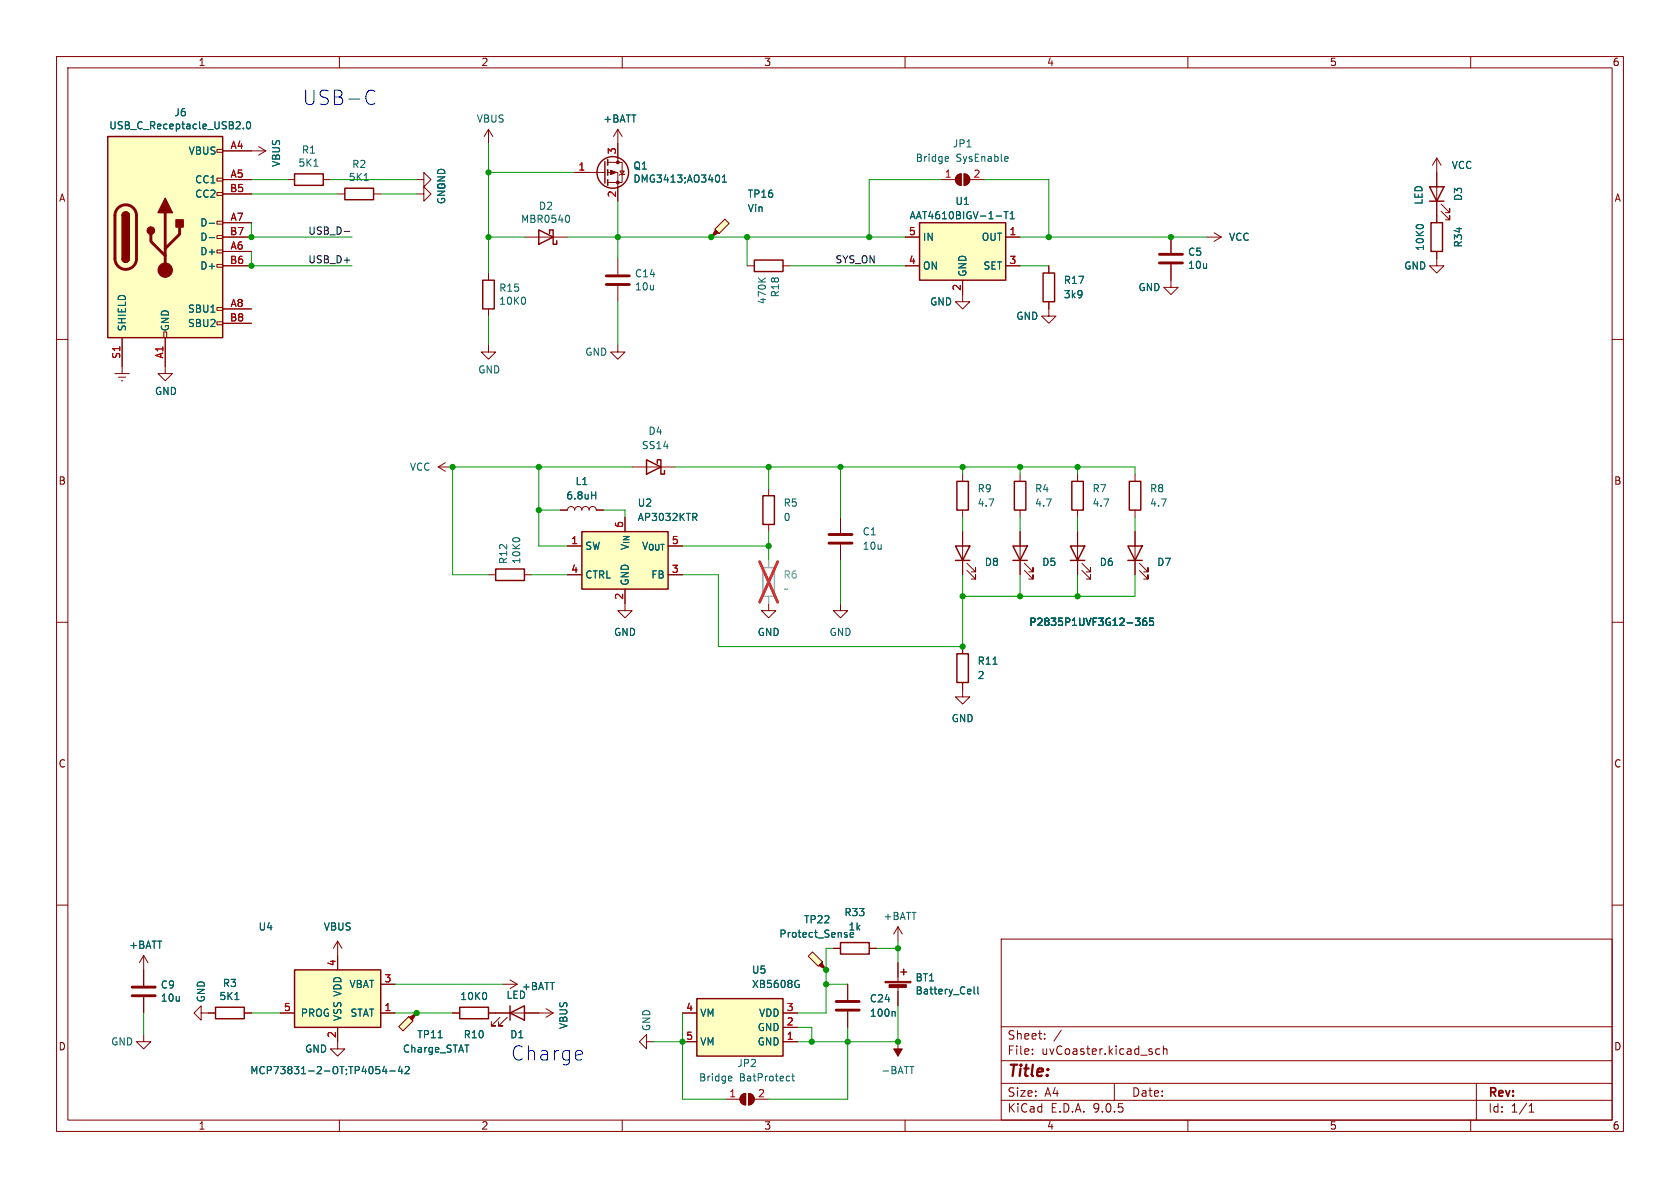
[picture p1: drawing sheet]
<svg xmlns="http://www.w3.org/2000/svg" width="297mm" height="210mm" viewBox="0 0 297 210" stroke-linecap="round" stroke-linejoin="round" font-family="sans-serif">
<g fill="none" stroke="#840000" stroke-width=".18">
<path d="M10 10h277v190h-277zM12 12h273v186h-273zM60 10v2M110 10v2M160 10v2M210 10v2M260 10v2M10 60h2M285 60h2M10 110h2M285 110h2M10 160h2"/>
<path d="M177 166h108v32h-108zM285 160h2M60 198v2M110 198v2M160 198v2M177 194.5h108M177 191.5h108M177 187.5h108M177 181.5h108M182.5 186.3v.1M182.5 185.5v.1M184.7 183.6v.1"/>
<path d="M184.7 182.8v.1M187.6 182.1l-1.3 2M197 191.5v3M205 185.5l-.4-.1-.3 .3v.4l.2 .2h.5M205.7 185.5l.2-.1 .3 .1 .1 .9M205.7 184.9v1.5M210 198v2M260 198v2M261 191.5v6.5M270.3 196.6h.9M270.3 195.5l.4-.4v1.5"/>
</g>
<path d="M142.9 169l.7-.7 1.8 1.8-.7 .7z" fill="#ffffc2"/>
<path d="M145.3 170.2l.7 1.3-1.2-.8z" fill="#840000" stroke="#840000" stroke-width=".18"/>
<g fill="none" stroke="#840000" stroke-width=".18">
<path d="M44.4 26.7h2.6M45.7 25.9l1.3 .8M47 26.7l-1.3 .7M50.8 31.8h1.3M57.1 31.8h1.3M86.4 48.3v1.2M86.4 54.6v1.3M20.3 66h2.6M21 66.7h1.2M21.5 67.3h.2M21.6 64.8v1.2M86.4 61v1.2h1.2l-1.2 1.3-1.3-1.3h1.3"/>
<path d="M148.6 91.4v2.8M148.6 96.3v2.8M86.4 101.6h1.2M92.7 101.6h1.3M135.9 106.7v1.3h1.3l-1.3 1.2-1.3-1.2h1.3M142.9 169l.7-.7 1.8 1.8-.7 .7zM146 171.5h.1"/>
</g>
<path d="M55.5 29.4h.7M92.8 52.6l.1 .4-.1 .7M90.7 95.2l.4-.1 .7 .1M150.3 165l.1 .6h.4" fill="none" stroke="#006464" stroke-width=".18"/>
<path d="M52.1 30.7h5v2.1h-5zM85.3 49.5h2.1v5.1h-2.1zM87.6 100.6h5.1v2h-5.1z" fill="none" stroke="#840000" stroke-width=".25"/>
<path d="M146.6 94.5h4M146.6 96h4" fill="none" stroke="#840000" stroke-width=".51"/>
<path d="M102.9 94h15.2v10.1h-15.2z" fill="#ffffc2"/>
<path d="M102.9 94h15.2v10.1h-15.2z" fill="none" stroke="#840000" stroke-width=".25"/>
<path d="M100.3 96.5h2.6M110.5 91.4v2.6M100.3 101.6h2.6M110.5 104.1v3.9h1.3l-1.3 1.2-1.3-1.2h1.3M118.1 101.6h2.5" fill="none" stroke="#840000" stroke-width=".18"/>
<path d="M122.8 91.4l.4 .6M123 90.7l.2 .3-.1 .3-.1 .1" fill="none" stroke="#006464" stroke-width=".18"/>
<path d="M19 24.1h20.4v35.6h-20.4z" fill="#ffffc2"/>
<g fill="none" stroke="#840000" stroke-width=".18">
<path d="M38.4 26.4h1v.5h-1zM38.4 31.5h1v.5h-1zM38.4 34h1v.5h-1zM38.4 39.1h1v.5h-1zM39.4 26.7h5M39.4 31.8h5M39.4 34.3h5M39.4 39.4h5M59.7 34.3h1.3M66 34.3h1.3M86.4 22.9l-.8 1.2M86.4 22.9l.7 1.2"/>
<path d="M86.4 22.9v2.5M166.4 31.8h2.5M169.2 31l.7-.3v2.1a1.02 1.02 0 0 1-.9-.7 1.02 1.02 0 0 1 .2-1.1zM170.4 30.7a1.02 1.02 0 0 1 1 1.1 1.02 1.02 0 0 1-1 1zM171.4 31.8h2.6M21.6 59.7v5.1M29 58.7h.5v1h-.5zM29.2 59.7v6.3h1.3l-1.3 1.3-1.3-1.3h1.3M38.4 41.7h1v.5h-1zM38.4 44.2h1v.5h-1zM38.4 46.7h1v.5h-1zM38.4 54.4h1v.5h-1z"/>
<path d="M38.4 56.9h1v.5h-1zM39.4 41.9h5M39.4 44.5h5M39.4 47h5M39.4 54.6h5M39.4 57.2h5M170.2 52.1v1.2h1.2l-1.2 1.3-1.3-1.3h1.3M170.2 83.8v1.3M170.2 90.2v1.2"/>
</g>
<path d="M19 24.1h20.4v35.6h-20.4zM21.6 38.1a.64 .64 0 0 1 .6-.6 .64 .64 0 0 1 .7 .6M61 33.3h5v2h-5zM21.6 45.7a.64 .64 0 0 0 .6 .7 .64 .64 0 0 0 .7-.7M169.2 85.1h2v5.1h-2z" fill="none" stroke="#840000" stroke-width=".25"/>
<path d="M20.9 36.8a1.91 1.91 0 0 1 2-.5 1.91 1.91 0 0 1 1.2 1.8v7.6a1.91 1.91 0 0 1-1.9 1.9 1.91 1.91 0 0 1-1.9-1.9v-7.7l.2-.7zM29.2 37.6v10.2M26.7 41.4v1.3l2.5 2.5M31.7 40.1v1.3l-2.5 2.5" fill="none" stroke="#840000" stroke-width=".51"/>
<g fill="#840000" stroke="#840000" stroke-width=".25">
<path d="M21.6 38.1h1.3v7.6h-1.3z"/>
<path d="M21.8 37.7a.64 .64 0 0 1 .7-.2 .64 .64 0 0 1 .4 .6h-1.3z"/>
<path d="M21.6 45.7h1.3a.64 .64 0 0 1-.7 .7 .64 .64 0 0 1-.6-.7z"/>
<path d="M29.2 35.1l1.3 2.5h-2.6z"/>
<path d="M31.1 38.9h1.3v1.2h-1.3z"/>
<circle cx="26.7" cy="40.8" r=".63"/>
</g>
<g fill="#840000" stroke="#840000" stroke-width=".18">
<path d="M169.2 31l.7-.3v2.1a1.02 1.02 0 0 1-.9-.7 1.02 1.02 0 0 1 .2-1.1z"/>
<path d="M170.4 30.7a1.02 1.02 0 0 1 1 1.1 1.02 1.02 0 0 1-1 1z"/>
<circle cx="29.2" cy="47.8" r="1.27"/>
</g>
<path d="M37 39.5h1M43 22.7v.1M43.8 21.6l.1-.1a.68 .68 0 0 1 .4 .6 .68 .68 0 0 1-.4 .7 .84 .84 0 0 1-.1-1.2zM64.4 31.9h.7M167.3 27.7h.3l.1 .3-.6 .1M167.6 28.5h-.3M177.8 27.7h.4v.3l-.6 .1M178.2 28.5h-.4M37 42h1" fill="none" stroke="#006464" stroke-width=".18"/>
<path d="M162.6 39.4h15.2v10.1h-15.2z" fill="#ffffc2"/>
<g fill="none" stroke="#840000" stroke-width=".25">
<path d="M162.6 39.4h15.2v10.1h-15.2zM253 39.4h2v5.1h-2zM184.4 48.3h2v5h-2zM134.9 87.6h2v5.1h-2zM168.9 96.5h2.5l-1.2 2.6zM168.9 99.1h2.5M179.1 96.5h2.5l-1.3 2.6zM179.1 99.1h2.5M179.3 85.1h2.1v5.1h-2.1zM189.2 96.5h2.6l-1.3 2.6zM189.2 99.1h2.6M189.5 85.1h2v5.1h-2z"/>
<path d="M199.4 96.5h2.5l-1.2 2.6zM199.4 99.1h2.5M199.6 85.1h2.1v5.1h-2.1zM148.6 166.6h5.1v2.1h-5.1zM159.3 171.8h1M159.8 171.3v1"/>
</g>
<g fill="none" stroke="#840000" stroke-width=".18">
<path d="M73.7 34.3h1.2v-1.3l1.3 1.3-1.3 1.3v-1.3M73.7 31.8h1.2v-1.3l1.3 1.3-1.3 1.2v-1.2M254 38.1v1.3M160 41.9h2.6M160 47h2.6M170.2 49.5v2.6M177.8 41.9h2.5M177.8 47h2.5M185.4 53.3v2.6h1.3l-1.3 1.3-1.3-1.3h1.3M185.4 47v1.3M207 41.9v2.8M207 46.7v2.8"/>
<path d="M254 44.5v2.5h1.3l-1.3 1.3-1.3-1.3h1.3M77.5 82.6l1.2 .7M77.5 82.6h2.5M78.7 81.8l-1.2 .8M135.9 86.4v1.2M135.9 92.7v1.3M170.2 94v7.6M170.9 99.6l1.6 1.5v-.8v.8h-.8M180.3 83.8v1.3M180.3 90.2v1.2M180.3 94v7.6M181.1 99.6l1.5 1.5v-.8v.8h-.7"/>
<path d="M190.5 83.8v1.3M190.5 90.2v1.2M190.5 94v7.6M191.3 99.6l1.5 1.5v-.8v.8h-.8M200.7 83.8v1.3M200.7 90.2v1.2M200.7 94v7.6M201.4 99.6l1.5 1.5v-.8v.8h-.7M148.6 106.7v1.3h1.3l-1.3 1.2-1.3-1.2h1.3M170.9 100.8l1.6 1.6v-.8v.8h-.8M181.1 100.8l1.5 1.6v-.8v.8h-.7M191.3 100.8l1.5 1.6v-.8v.8h-.8"/>
<path d="M201.4 100.8l1.5 1.6v-.8v.8h-.7M147.3 167.6h1.3M149.9 174v2.8M149.9 178.8v2.8M153.7 167.6h1.2M158.7 163.8l-.7 1.3M158.7 163.8l.8 1.3M158.7 163.8v2.6M158.7 170.2v3.3M158.7 174.5v3.3M128.3 194.3h2.5M131.1 193.6l.7-.3v2a1.02 1.02 0 0 1-.9-.6 1.02 1.02 0 0 1 .2-1.1z"/>
<path d="M132.3 193.3a1.02 1.02 0 0 1 1 1 1.02 1.02 0 0 1-1 1zM133.3 194.3h2.6M158.7 184.2v2.5"/>
</g>
<g fill="none" stroke="#006464" stroke-width=".18">
<path d="M77.4 31.3h1.2l-1.2 .7M77.5 30.1a.66 .66 0 0 1 .8-.1 .66 .66 0 0 1 .3 .7h-1.2zM176.1 38.2h1M177.5 37.4h.7M177.9 37.4v1.3M178.6 38.7h.7M178.6 37.8l.3-.4v1.3M250.5 39.8l.3-.1 .7 .1M200.7 109.3h.8l-.4 .5 .3 .1 .1 .4-.2 .3h-.4M202.6 109.3l-.4 .1a.86 .86 0 0 0 0 1.2l.5-.2v-.4l-.2-.2h-.4l-.1 .2M203.9 109.3h-.6l-.1 .6 .2-.1h.4l.1 .2v.4l-.2 .2-.5-.2M158.1 178.8l.2 .2v.6"/>
<path d="M172.2 174.4v1.1l.2 .2M172.9 174.4v1.1l.1 .2M129 190.2l.3 .1 .1 .2-.6 .2M129.3 191l-.3 .1M139.5 190.2l.1 .1M139.6 191l-.1 .1M140 190.2h.5M140.2 189.8v1.1l.3 .2M160.8 188.5h.8"/>
</g>
<g fill="#840000" stroke="#840000" stroke-width=".18">
<path d="M131.1 193.6l.7-.3v2a1.02 1.02 0 0 1-.9-.6 1.02 1.02 0 0 1 .2-1.1z"/>
<path d="M132.3 193.3a1.02 1.02 0 0 1 1 1 1.02 1.02 0 0 1-1 1z"/>
<path d="M158 185.4h1.5l-.8 1.3z"/>
<path d="M156.5 173.5h4.5v.2h-4.5z"/>
<path d="M157.2 174.1h3v.5h-3z"/>
</g>
<path d="M134.9 100.3h2v5.1h-2z" fill="none" stroke="#a1a1a1" stroke-width=".25"/>
<path d="M135.9 99.1v1.2M135.9 105.4v1.3" fill="none" stroke="#a1a1a1" stroke-width=".18"/>
<path d="M134.3 99.3l3.2 7.2M137.5 99.3l-3.2 7.2" fill="none" stroke="#e12e31" stroke-width=".46"/>
<path d="M205 45h4M205 46.5h4M147.8 178.6h4.1M147.8 177h4.1" fill="none" stroke="#840000" stroke-width=".51"/>
<path d="M123.2 176.5h15.2v10.2h-15.2z" fill="#ffffc2"/>
<g fill="none" stroke="#840000" stroke-width=".25">
<path d="M106.9 28.6v3.8M107.4 28.2v1M107.4 30v1M107.4 31.8v1M252.7 33h2.6l-1.3 2.6zM252.7 35.6h2.6M169.2 115.6h2v5.1h-2zM123.2 176.5h15.2v10.2h-15.2z"/>
<circle cx="108.3" cy="30.5" r="2.79"/>
</g>
<g fill="none" stroke="#840000" stroke-width=".18">
<path d="M101.6 30.5h5.3M107.4 28.7h2.6v3.6h-2.6M107.4 30.5h1.8v5.1M109.2 22.9v5.8M109.2 22.9l-.7 1.2M109.2 22.9l.8 1.2M109.6 30.2h.8l-.4 .7zM110.5 30.7l-.1 .2h-.8l-.1 .1M254 27.9v10.2M254 27.9l-.8 1.3M254 27.9l.8 1.3M254.8 37.3l1.5 1.6v-.8v.8h-.8"/>
<path d="M254.8 36.1l1.5 1.5v-.8v.8h-.8M213.4 41.9h2.5M214.6 41.1l1.3 .8M215.9 41.9l-1.3 .8M170.2 114.3v1.3M170.2 120.7v2.5h1.2l-1.2 1.3-1.3-1.3h1.3M120.6 179.1h2.6M138.4 179.1h2.6M120.6 184.2h2.6M138.4 184.2h2.6M138.4 181.6h2.6"/>
</g>
<path d="M127.2 31.2v.8M127.7 32.2h.7M127.7 31.3l.4-.4v1.3M175.6 117.4h.7M140.9 173.3l.3 .1M141 174h.3v.4l-.4 .2" fill="none" stroke="#006464" stroke-width=".18"/>
<g fill="#840000" stroke="#840000" stroke-width=".18">
<path d="M107.9 30.1l1.1 .4-1.1 .4z"/>
<circle cx="109.2" cy="28.7" r=".25"/>
<circle cx="109.2" cy="32.3" r=".25"/>
</g>
<path d="M72.3 179.7l.7 .8-1.8 1.7-.7-.7z" fill="#ffffc2"/>
<path d="M72.4 179.8l1.3-.7-.8 1.2z" fill="#840000" stroke="#840000" stroke-width=".18"/>
<path d="M132.1 47h1.2M138.4 47h1.3M72.3 179.7l.7 .8-1.8 1.7-.7-.7zM73.7 179.1h.1M80 179.1h1.3M86.4 179.1h1.2" fill="none" stroke="#840000" stroke-width=".18"/>
<path d="M134.1 49.1l.7 .7M135.3 49.1l-.7 .6M85.9 175.6l.1 .3-.1 .7M77.5 183.5h.7" fill="none" stroke="#006464" stroke-width=".18"/>
<path d="M133.3 46h5.1v2h-5.1zM81.3 178.1h5.1v2h-5.1z" fill="none" stroke="#840000" stroke-width=".25"/>
<path d="M126.4 40.5l1.7-1.8 .8 .8-1.8 1.8z" fill="#ffffc2"/>
<path d="M126.5 40.6l.5 .5-1.3 .8z" fill="#840000" stroke="#840000" stroke-width=".18"/>
<path d="M125.7 41.9h.1M126.4 40.5l1.7-1.8 .8 .8-1.8 1.8zM59.7 166.4l-.8 1.2M59.7 166.4l.8 1.2M59.7 166.4v2.5M59.7 184.2v1.2h1.3l-1.3 1.3-1.3-1.3h1.3" fill="none" stroke="#840000" stroke-width=".18"/>
<path d="M52.1 171.5h15.2v10.1h-15.2z" fill="#ffffc2"/>
<path d="M95.2 40.6l2.6 1.3-2.6 1.3zM97.2 41.3v-.7h.6v2.6h.6v-.7M114.3 81.3l2.5 1.3-2.5 1.2zM116.2 81.9v-.6h.6v2.5h.7v-.6M38.1 178.1h5.1v2h-5.1zM52.1 171.5h15.2v10.1h-15.2zM90.2 179.1l2.5-1.3v2.5zM90.2 177.8v2.5" fill="none" stroke="#840000" stroke-width=".25"/>
<g fill="none" stroke="#840000" stroke-width=".18">
<path d="M39.4 26.7h5M39.4 31.8h5M39.4 34.3h5M39.4 39.4h5M101.6 30.5h2.5M109.2 25.4v2.5M109.2 33v2.6M254 30.5v2.5M254 35.6v3.8M21.6 59.7v5.1M29.2 59.7v5.1M39.4 41.9h5"/>
<path d="M39.4 47h5M39.4 44.5h5M39.4 54.6h5M39.4 57.2h5M92.7 41.9h7.6M109.2 45.7v2.8M109.2 50.5v2.8M125.7 41.9h.1M160 41.9h2.6M160 47h2.6M170.2 49.5v2.6M177.8 41.9h2.5"/>
<path d="M177.8 47h2.5M185.4 47v1.3M185.4 53.3v1.3M207 46.7v4.1h1.3l-1.3 1.3-1.3-1.3h1.3M207 41.9v2.8M254 44.5v1.2M109.2 61v1.2h1.3l-1.3 1.3-1.3-1.3h1.3M99.1 90.2h1.2a.64 .64 0 0 1 .7-.7 .64 .64 0 0 1 .6 .7 .64 .64 0 0 1 .6-.7 .64 .64 0 0 1 .7 .7 .64 .64 0 0 1 .6-.7 .64 .64 0 0 1 .6 .7 .64 .64 0 0 1 .7-.7 .64 .64 0 0 1 .6 .7h1.3M100.3 96.5h2.6M110.5 91.4v2.6M111.8 82.6h7.6M170.2 94v2.5"/>
<path d="M170.2 99.1v2.5M180.3 94v2.5M180.3 99.1v2.5M190.5 94v2.5M190.5 99.1v2.5M200.7 94v2.5M200.7 99.1v2.5M100.3 101.6h2.6M110.5 104.1v2.6M118.1 101.6h2.5M170.2 114.3v1.3M170.2 120.7v1.2"/>
<path d="M25.4 168.9l-.8 1.3M25.4 168.9l.8 1.3M25.4 168.9v5.3M25.4 176.3v2.8M35.6 179.1v-1.3l-1.3 1.3 1.3 1.2v-1.2h2.5M43.2 179.1h1.2M49.5 179.1h2.6M59.7 168.9v2.6M67.3 179.1h2.5M67.3 174h2.5M73.7 179.1h.1M80 179.1h1.3"/>
<path d="M86.4 179.1h11.4M88.4 179.8l-1.5 1.6h.7h-.7v-.8M88.9 174h2.5M89.7 179.8l-1.6 1.6h.8h-.8v-.8M90.2 173.2l1.2 .8M91.4 174l-1.2 .8M96.5 178.3l1.3 .8M97.8 179.1l-1.3 .7M120.6 179.1h2.6M138.4 179.1h2.6M146 171.5h.1M147.3 167.6h1.3"/>
<path d="M149.9 174v2.8M149.9 178.8v2.8M153.7 167.6h1.2M158.7 170.2v2.5M158.7 175.3v2.5M25.4 182.9v1.3h1.3l-1.3 1.2-1.3-1.2h1.3M59.7 181.6v2.6M114.3 184.2v-1.3l-1.3 1.3 1.3 1.2v-1.2h1.3M120.6 184.2h2.6M138.4 184.2h2.6M138.4 181.6h2.6"/>
</g>
<g fill="none" stroke="#006464" stroke-width=".18">
<path d="M37 39.5h1M43 22.7v.1M43.8 21.6l.1-.1a.68 .68 0 0 1 .4 .6 .68 .68 0 0 1-.4 .7 .84 .84 0 0 1-.1-1.2zM77.4 31.3h1.2l-1.2 .7M77.5 30.1a.66 .66 0 0 1 .8-.1 .66 .66 0 0 1 .3 .7h-1.2zM100.4 38a.79 .79 0 0 1 0 1.3M127.2 31.2v.8M127.7 32.2h.7M127.7 31.3l.4-.4v1.3M176.1 38.2h1M177.5 37.4h.7M177.9 37.4v1.3"/>
<path d="M178.6 38.7h.7M178.6 37.8l.3-.4v1.3M250.5 39.8l.3-.1 .7 .1M37 42h1M104.6 87.5h.7M105.3 86.9v1.3M122.8 91.4l.4 .6M123 90.7l.2 .3-.1 .3-.1 .1M175.6 117.4h.7M200.7 109.3h.8l-.4 .5 .3 .1 .1 .4-.2 .3h-.4M202.6 109.3l-.4 .1a.86 .86 0 0 0 0 1.2l.5-.2v-.4l-.2-.2h-.4l-.1 .2M203.9 109.3h-.6l-.1 .6 .2-.1h.4l.1 .2v.4l-.2 .2-.5-.2"/>
<path d="M41.5 176.7h.7M85.9 175.6l.1 .3-.1 .7M140.9 173.3l.3 .1M141 174h.3v.4l-.4 .2M150.3 165l.1 .6h.4M158.1 178.8l.2 .2v.6M172.2 174.4v1.1l.2 .2M172.9 174.4v1.1l.1 .2M67.9 188.5l-.3 .9h.8M68.2 189v.8M68.9 189.3h1M70.7 188.5l-.3 .9h.8"/>
<path d="M71 189v.8M71.6 188.7l.5-.2 .3 .4-.8 .9h.8M77.5 183.5h.7"/>
</g>
<path d="M107.2 48.8h4.1M107.2 50.3h4.1M23.4 174.5h4M23.4 176h4" fill="none" stroke="#840000" stroke-width=".51"/>
<path d="M60.9 40.9h.9" fill="none" stroke="#0f0f0f" stroke-width=".18"/>
<g fill="none" stroke="#009600" stroke-width=".18">
<path d="M44.4 31.8h6.4M44.4 39.4v2.5h17.8M44.4 34.3h15.3M58.4 31.8h15.3M67.3 34.3h6.4M86.4 25.4v22.9M86.4 30.5h15.2M109.2 35.6v10.1M166.4 31.8h-12.7v10.1M174 31.8h11.4v10.1M44.4 44.5v2.5h17.8M86.4 41.9h6.3"/>
<path d="M86.4 55.9v5.1M100.3 41.9h59.7M109.2 53.3v7.7M132.1 41.9v5.1M139.7 47h20.3M180.3 47h5.1M180.3 41.9h33.1M95.2 90.2h3.9M95.2 82.6v13.9h5.1M106.7 90.2h3.8v1.2M111.8 82.6h-31.8v19h6.4M119.4 82.6h81.3v1.2"/>
<path d="M120.6 96.5h15.3M135.9 82.6v3.8M135.9 94v5.1M148.6 82.6v8.8M148.6 99.1v7.6M170.2 82.6v1.2M170.2 91.4v2.6M180.3 82.6v1.2M180.3 91.4v2.6M190.5 82.6v1.2M190.5 91.4v2.6M200.7 91.4v2.6"/>
<path d="M94 101.6h6.3M120.6 101.6h6.4v12.7h43.2v-12.7M180.3 101.6v3.8M190.5 101.6v3.8M200.7 101.6v3.8h-30.5M25.4 179.1v3.8M44.4 179.1h5.1M69.8 174h19.1M69.8 179.1h10.2M120.6 179.1v15.2h7.7M146 174h3.9M147.3 167.6h-1.3v11.5h-5"/>
<path d="M154.9 167.6h3.8M158.7 177.8v6.4h-17.7M158.7 166.4v3.8M115.6 184.2h5M141 181.6h2.5v2.6M149.9 181.6v12.7h-14"/>
</g>
<path d="M65.2 16.1a.89 .89 0 0 1 1.1 .1M66.3 18.2a.89 .89 0 0 1-1.1 .2M102.8 185.8l.2 .5-1.2 .2" fill="none" stroke="#0000c2" stroke-width=".18"/>
<path d="M135.9 99.1v1.2M135.9 105.4v1.3" fill="none" stroke="#a1a1a1" stroke-width=".18"/>
<path d="M134.3 99.3l3.2 7.2M137.5 99.3l-3.2 7.2" fill="none" stroke="#e12e31" stroke-width=".46"/>
<g fill="#009600" stroke="#009600" stroke-width=".18">
<circle cx="153.7" cy="41.9" r=".46"/>
<circle cx="135.9" cy="82.6" r=".46"/>
<circle cx="170.2" cy="82.6" r=".46"/>
<circle cx="148.6" cy="82.6" r=".46"/>
<circle cx="180.3" cy="105.4" r=".46"/>
<circle cx="170.2" cy="105.4" r=".46"/>
<circle cx="180.3" cy="82.6" r=".46"/>
<circle cx="146" cy="174" r=".46"/>
<circle cx="146" cy="171.5" r=".46"/>
<circle cx="149.9" cy="184.2" r=".46"/>
<circle cx="158.7" cy="184.2" r=".46"/>
<circle cx="158.7" cy="167.6" r=".46"/>
<circle cx="143.5" cy="184.2" r=".46"/>
<circle cx="109.2" cy="41.9" r=".46"/>
<circle cx="132.1" cy="41.9" r=".46"/>
<circle cx="125.7" cy="41.9" r=".46"/>
<circle cx="86.4" cy="30.5" r=".46"/>
<circle cx="86.4" cy="41.9" r=".46"/>
<circle cx="95.2" cy="82.6" r=".46"/>
<circle cx="95.2" cy="90.2" r=".46"/>
<circle cx="135.9" cy="96.5" r=".46"/>
<circle cx="190.5" cy="105.4" r=".46"/>
<circle cx="185.4" cy="41.9" r=".46"/>
<circle cx="207" cy="41.9" r=".46"/>
<circle cx="190.5" cy="82.6" r=".46"/>
<circle cx="170.2" cy="114.3" r=".46"/>
<circle cx="73.7" cy="179.1" r=".46"/>
<circle cx="120.6" cy="184.2" r=".46"/>
<circle cx="80" cy="82.6" r=".46"/>
<circle cx="44.4" cy="47" r=".46"/>
<circle cx="44.4" cy="41.9" r=".46"/>
</g>
<g font-size="3.5" fill="#0000c2">
<text x="53.3" y="18.8">USB-C</text>
<text x="90.2" y="187.7">Charge</text>
</g>
<text font-size="2.8" fill="#840000" x="178" y="190.9">Title:</text>
<g font-size="2.1" fill="#840000">
<text x="178" y="184">Sheet:</text>
<text x="178" y="186.7">File:</text>
<text x="184.1" y="186.7">uvCoaster.kicad_sch</text>
<text x="178" y="196.9">KiCad</text>
<text x="178" y="194.1">Size:</text>
<text x="184.7" y="194.1">A4</text>
<text x="185.7" y="196.9">E.D.A.</text>
<text x="193.3" y="196.9">9.0.5</text>
<text x="200" y="194.1">Date:</text>
<text x="263" y="194.3">Rev:</text>
<text x="263" y="196.9">Id:</text>
<text x="267.1" y="196.9">1/1</text>
</g>
<g font-size="1.8" fill="#840000">
<text x="35" y="11.9">1</text>
<text x="85" y="11.9">2</text>
<text x="135" y="11.9">3</text>
<text x="185" y="11.9">4</text>
<text x="235" y="11.9">5</text>
<text x="285" y="11.9">6</text>
<text x="10.3" y="35.9">A</text>
<text x="285.3" y="35.9">A</text>
<text x="10.3" y="85.9">B</text>
<text x="285.3" y="85.9">B</text>
<text x="10.3" y="135.9">C</text>
<text x="285.3" y="135.9">C</text>
<text x="10.3" y="185.9">D</text>
<text x="285.3" y="185.9">D</text>
<text x="35" y="199.9">1</text>
<text x="85" y="199.9">2</text>
<text x="135" y="199.9">3</text>
<text x="185" y="199.9">4</text>
<text x="235" y="199.9">5</text>
<text x="285" y="199.9">6</text>
</g>
<g font-size="1.8" fill="#006464">
<text x="19.2" y="23.1">USB_C_Receptacle_USB2.0</text>
<text x="30.7" y="20.8">J6</text>
<text x="84.2" y="21.9">VBUS</text>
<text x="106.6" y="21.9">+BATT</text>
<text x="33.3" y="27.5">VBUS</text>
<text x="49.7" y="29.6" transform="rotate(-90 49.7 29.6)">VBUS</text>
<text x="52.7" y="29.7">5K1</text>
<text x="53.3" y="27.4">R1</text>
<text x="62.2" y="29.9">R2</text>
<text x="161.8" y="28.8">Bridge</text>
<text x="168.4" y="26.3">JP1</text>
<text x="169" y="28.8">SysEnable</text>
<text x="34.4" y="32.6">CC1</text>
<text x="34.4" y="35.2">CC2</text>
<text x="61.6" y="32.2">5K1</text>
<text x="111.9" y="32.5">DMG3413;AO3401</text>
<text x="111.9" y="30.2">Q1</text>
<text x="132.1" y="35.2">TP16</text>
<text x="256.5" y="30.1">VCC</text>
<text x="258.7" y="35.6" transform="rotate(-90 258.7 35.6)">D3</text>
<text x="35.3" y="40.2">D-</text>
<text x="78.9" y="36.2" transform="rotate(-90 78.9 36.2)">GND</text>
<text x="92" y="39.6">MBR0540</text>
<text x="95.2" y="37.3">D2</text>
<text x="132.1" y="37.7">Vin</text>
<text x="160.7" y="39">AAT4610BIGV-1-T1</text>
<text x="168.8" y="36.4">U1</text>
<text x="251.7" y="36.3" transform="rotate(-90 251.7 36.3)">LED</text>
<text x="35.3" y="42.8">D-</text>
<text x="35.3" y="45.3">D+</text>
<text x="35.3" y="47.9">D+</text>
<text x="163.1" y="42.8">IN</text>
<text x="163.1" y="47.9">ON</text>
<text x="173.5" y="42.8">OUT</text>
<text x="173.8" y="47.9">SET</text>
<text x="209.9" y="45.4">C5</text>
<text x="209.9" y="47.7">10u</text>
<text x="217.2" y="42.8">VCC</text>
<text x="248.2" y="47.9">GND</text>
<text x="251.9" y="44.5" transform="rotate(-90 251.9 44.5)">10K0</text>
<text x="258.7" y="43.9" transform="rotate(-90 258.7 43.9)">R34</text>
<text x="88.1" y="51.8">R15</text>
<text x="112.2" y="49.2">C14</text>
<text x="112.2" y="51.5">10u</text>
<text x="135.6" y="53.9" transform="rotate(-90 135.6 53.9)">470K</text>
<text x="137.9" y="52.7" transform="rotate(-90 137.9 52.7)">R18</text>
<text x="171" y="49" transform="rotate(-90 171 49)">GND</text>
<text x="188" y="52.9">3k9</text>
<text x="188" y="50.4">R17</text>
<text x="201.2" y="51.7">GND</text>
<text x="22.5" y="58.7" transform="rotate(-90 22.5 58.7)">SHIELD</text>
<text x="30.1" y="58.7" transform="rotate(-90 30.1 58.7)">GND</text>
<text x="33.1" y="55.5">SBU1</text>
<text x="33.1" y="58">SBU2</text>
<text x="88.1" y="54.1">10K0</text>
<text x="164.3" y="54.2">GND</text>
<text x="179.6" y="56.7">GND</text>
<text x="103.4" y="63.1">GND</text>
<text x="27.3" y="70">GND</text>
<text x="84.5" y="66.2">GND</text>
<text x="114.5" y="77.1">D4</text>
<text x="72.4" y="83.4">VCC</text>
<text x="113.4" y="79.6">SS14</text>
<text x="100" y="88.5">6.8uH</text>
<text x="101.6" y="86">L1</text>
<text x="112.6" y="89.8">U2</text>
<text x="138.4" y="89.8">R5</text>
<text x="172.7" y="87.2">R9</text>
<text x="172.7" y="89.8">4.7</text>
<text x="182.9" y="87.2">R4</text>
<text x="182.9" y="89.8">4.7</text>
<text x="193" y="87.2">R7</text>
<text x="193" y="89.8">4.7</text>
<text x="203.2" y="87.2">R8</text>
<text x="203.2" y="89.8">4.7</text>
<text x="112.6" y="92.3">AP3032KTR</text>
<text x="138.4" y="92.3">0</text>
<text x="152.4" y="94.8">C1</text>
<text x="89.9" y="99.8" transform="rotate(-90 89.9 99.8)">R12</text>
<text x="92.2" y="99.8" transform="rotate(-90 92.2 99.8)">10K0</text>
<text x="103.4" y="97.4">SW</text>
<text x="111.4" y="97.4" transform="rotate(-90 111.4 97.4)">V_{IN}</text>
<text x="113.4" y="97.4">V_{OUT}</text>
<text x="152.4" y="97.4">10u</text>
<text x="174" y="100.2">D8</text>
<text x="184.2" y="100.2">D5</text>
<text x="194.3" y="100.2">D6</text>
<text x="204.5" y="100.2">D7</text>
<text x="103.4" y="102.5">CTRL</text>
<text x="111.4" y="103.6" transform="rotate(-90 111.4 103.6)">GND</text>
<text x="115" y="102.5">FB</text>
<text x="108.5" y="112.6">GND</text>
<text x="133.9" y="112.6">GND</text>
<text x="146.6" y="112.6">GND</text>
<text x="181.9" y="110.8">P2835P1UVF3G12-365</text>
<text x="172.7" y="117.7">R11</text>
<text x="172.7" y="120.2">2</text>
<text x="168.1" y="127.9">GND</text>
<text x="22.7" y="167.9">+BATT</text>
<text x="45.6" y="164.7">U4</text>
<text x="57.1" y="164.7">VBUS</text>
<text x="137.7" y="166">Protect_Sense</text>
<text x="142" y="163.4">TP22</text>
<text x="149.2" y="162.2">R33</text>
<text x="149.9" y="164.7">1k</text>
<text x="156.1" y="162.8">+BATT</text>
<text x="132.8" y="172.3">U5</text>
<text x="161.8" y="173.7">BT1</text>
<text x="28.3" y="175">C9</text>
<text x="28.3" y="177.3">10u</text>
<text x="36.4" y="177.3" transform="rotate(-90 36.4 177.3)">GND</text>
<text x="38.7" y="177">5K1</text>
<text x="39.3" y="174.7">R3</text>
<text x="53.1" y="179.9">PROG</text>
<text x="61.7" y="174.9">VBAT</text>
<text x="61.9" y="179.9">STAT</text>
<text x="81.3" y="177">10K0</text>
<text x="89.4" y="176.8">LED</text>
<text x="92.2" y="175.2">+BATT</text>
<text x="123.7" y="179.9">VM</text>
<text x="132.8" y="174.9">XB5608G</text>
<text x="134.1" y="179.9">VDD</text>
<text x="153.7" y="179.9">100n</text>
<text x="153.7" y="177.4">C24</text>
<text x="161.8" y="176">Battery_Cell</text>
<text x="19.6" y="185">GND</text>
<text x="60.6" y="180.6" transform="rotate(-90 60.6 180.6)">VSS VDD</text>
<text x="73.7" y="183.7">TP11</text>
<text x="81.9" y="183.7">R10</text>
<text x="90.1" y="183.7">D1</text>
<text x="100.5" y="182" transform="rotate(-90 100.5 182)">VBUS</text>
<text x="115.2" y="182.4" transform="rotate(-90 115.2 182.4)">GND</text>
<text x="123.7" y="185">VM</text>
<text x="133.8" y="182.5">GND</text>
<text x="133.8" y="185">GND</text>
<text x="44.1" y="190.1">MCP73831-2-OT;TP4054-42</text>
<text x="53.8" y="186.3">GND</text>
<text x="71.1" y="186.3">Charge_STAT</text>
<text x="123.5" y="191.4">Bridge</text>
<text x="130.3" y="188.8">JP2</text>
<text x="130.7" y="191.4">BatProtect</text>
<text x="155.7" y="190.1">-BATT</text>
</g>
<g font-size="1.8" fill="#a90000">
<text x="40.7" y="26.4">A4</text>
<text x="109" y="27.4" transform="rotate(-90 109 27.4)">3</text>
<text x="40.6" y="34">B5</text>
<text x="40.7" y="31.5">A5</text>
<text x="102.2" y="30.2">1</text>
<text x="109" y="35" transform="rotate(-90 109 35)">2</text>
<text x="166.9" y="31.5">1</text>
<text x="172" y="31.5">2</text>
<text x="40.6" y="41.7">B7</text>
<text x="40.7" y="39.1">A7</text>
<text x="160.6" y="41.7">5</text>
<text x="178.4" y="41.7">1</text>
<text x="40.6" y="46.7">B6</text>
<text x="40.7" y="44.2">A6</text>
<text x="160.6" y="46.7">4</text>
<text x="178.4" y="46.7">3</text>
<text x="169.9" y="51.5" transform="rotate(-90 169.9 51.5)">2</text>
<text x="40.6" y="56.9">B8</text>
<text x="40.7" y="54.4">A8</text>
<text x="21.3" y="63.5" transform="rotate(-90 21.3 63.5)">S1</text>
<text x="29" y="63.5" transform="rotate(-90 29 63.5)">A1</text>
<text x="110.2" y="93.4" transform="rotate(-90 110.2 93.4)">6</text>
<text x="100.9" y="96.3">1</text>
<text x="100.9" y="101.3">4</text>
<text x="118.7" y="96.3">5</text>
<text x="118.7" y="101.3">3</text>
<text x="110.2" y="106.1" transform="rotate(-90 110.2 106.1)">2</text>
<text x="59.4" y="170.9" transform="rotate(-90 59.4 170.9)">4</text>
<text x="67.9" y="173.7">3</text>
<text x="50.1" y="178.8">5</text>
<text x="67.9" y="178.8">1</text>
<text x="121.2" y="178.8">4</text>
<text x="139" y="178.8">3</text>
<text x="59.4" y="183.6" transform="rotate(-90 59.4 183.6)">2</text>
<text x="121.2" y="183.9">5</text>
<text x="139" y="181.4">2</text>
<text x="139" y="183.9">1</text>
<text x="128.8" y="194.1">1</text>
<text x="133.9" y="194.1">2</text>
</g>
<g font-size="1.8" fill="#0f0f0f">
<text x="54.4" y="41.6">USB_D-</text>
<text x="54.4" y="46.6">USB_D+</text>
<text x="147.6" y="46.6">SYS_ON</text>
</g>
<g font-size="1.8" fill="#989898">
<text x="138.4" y="102.5">R6</text>
<text x="138.4" y="105">~</text>
</g>
</svg>
